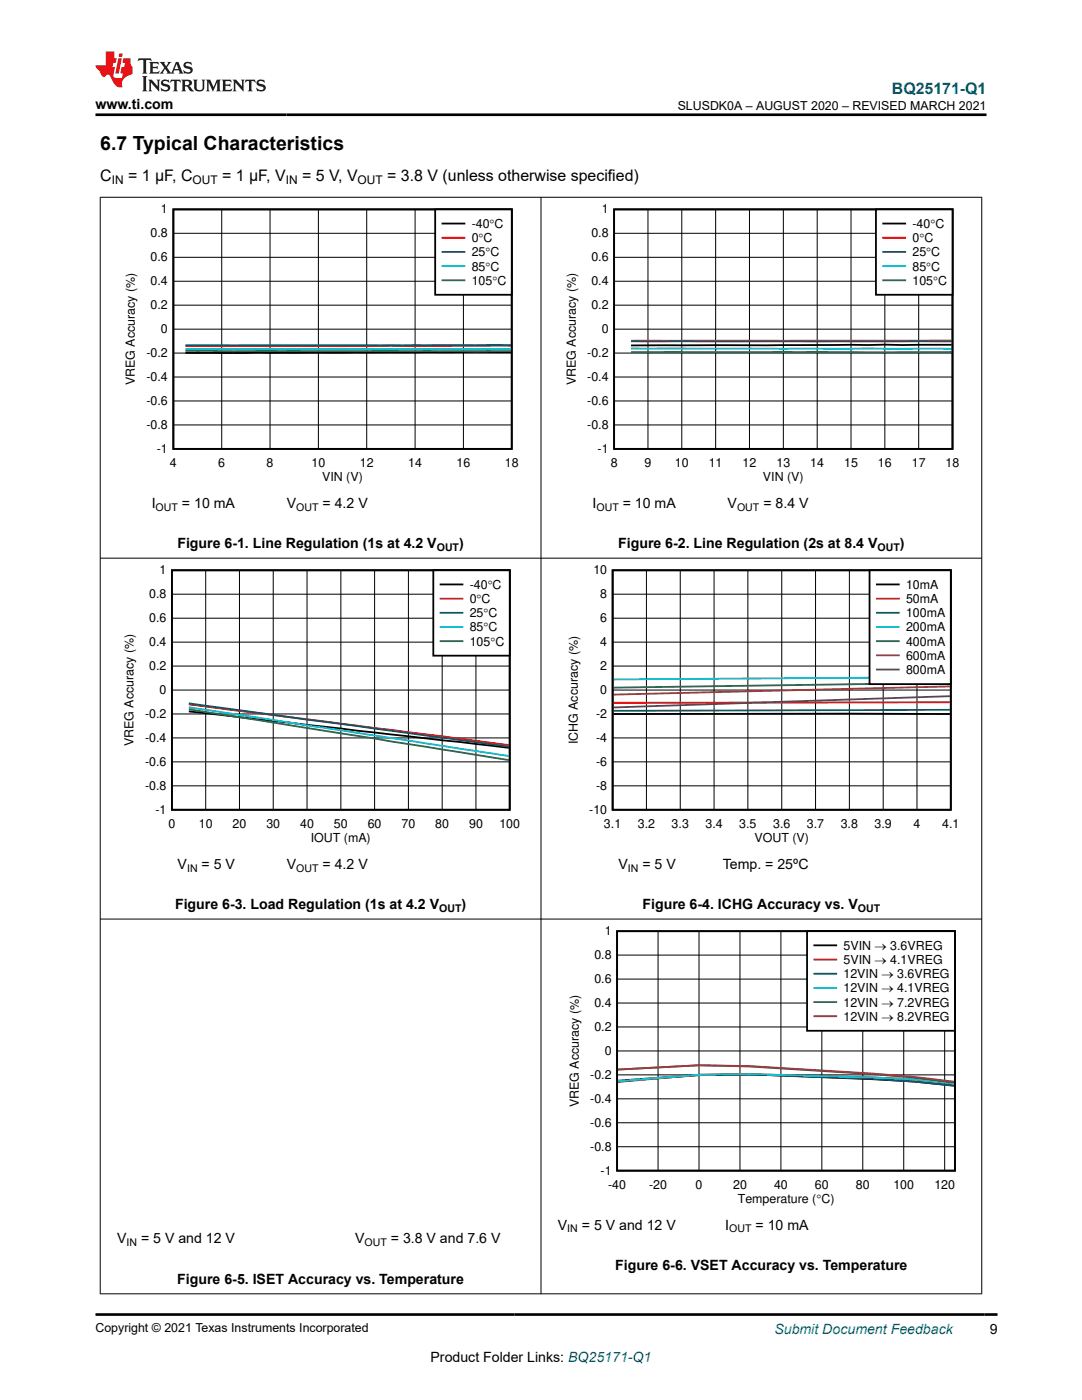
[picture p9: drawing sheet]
<svg xmlns="http://www.w3.org/2000/svg" width="216mm" height="279mm" viewBox="0 0 216 279" stroke-linecap="round" stroke-linejoin="round" font-family="sans-serif">
<path d="M34.6 41.8h67.5v47.8h-67.5zM101.9 70.3l-64.9 .1" fill="none" stroke="#000" stroke-width=".36"/>
<g fill="none" stroke="#000" stroke-width=".2">
<path d="M34.6 56.1h67.5M34.6 51.4h67.5M34.6 46.6h67.5M44.2 41.8v47.8M53.9 41.8v47.8M63.5 41.8v47.8M73.2 41.8v47.8M82.8 41.8v47.8M92.5 41.8v47.8M34.6 75.2h67.5M34.6 70.5h67.5M34.6 65.7h67.5"/>
<path d="M34.6 60.9h67.5M34.6 84.8h67.5M34.6 80h67.5"/>
</g>
<path d="M101.9 69h-64.9" fill="none" stroke="#f00" stroke-width=".36"/>
<path d="M101.9 68.9h-64.9" fill="none" stroke="#105465" stroke-width=".36"/>
<path d="M37 69.6h64.9" fill="none" stroke="#00bacc" stroke-width=".36"/>
<path d="M37 70l64.9 .1" fill="none" stroke="#286b48" stroke-width=".36"/>
<path d="M86.8 41.8h15.3v17h-15.3z" fill-rule="evenodd" fill="#fff"/>
<path d="M86.8 41.8h15.3v17h-15.3zM88.3 44.6h4.4M122.5 41.8h67.6v47.8h-67.6zM189.9 68.8l-64 .1" fill="none" stroke="#000" stroke-width=".36"/>
<path d="M88.3 47.4h4.4M189.9 68h-64" fill="none" stroke="#f00" stroke-width=".36"/>
<path d="M88.3 50.3h4.4M125.9 68.1h64" fill="none" stroke="#105465" stroke-width=".36"/>
<path d="M88.3 53.1h4.4M125.9 69.5l64 .1" fill="none" stroke="#00bacc" stroke-width=".36"/>
<path d="M88.3 55.9h4.4M189.9 70.3h-64" fill="none" stroke="#286b48" stroke-width=".36"/>
<g fill="none" stroke="#000" stroke-width=".2">
<path d="M122.5 56.1h67.6M122.5 51.4h67.6M122.5 46.6h67.6M129.3 41.8v47.8M136 41.8v47.8M142.8 41.8v47.8M149.5 41.8v47.8M156.3 41.8v47.8M163.1 41.8v47.8M169.8 41.8v47.8M176.6 41.8v47.8M183.3 41.8v47.8"/>
<path d="M122.5 75.2h67.6M122.5 70.5h67.6M122.5 65.7h67.6M122.5 60.9h67.6M122.5 84.8h67.6M122.5 80h67.6"/>
</g>
<path d="M174.8 41.8h15.3v17h-15.3z" fill-rule="evenodd" fill="#fff"/>
<path d="M174.8 41.8h15.3v17h-15.3zM176.2 44.6h4.4M34.3 113.8h67.4v47.8h-67.4zM37.7 142l63.8 7.2" fill="none" stroke="#000" stroke-width=".36"/>
<path d="M176.2 47.4h4.4M37.7 140.6l63.8 8.1" fill="none" stroke="#f00" stroke-width=".36"/>
<path d="M176.2 50.3h4.4M37.7 140.4l63.8 8.6" fill="none" stroke="#105465" stroke-width=".36"/>
<path d="M176.2 53.1h4.4M37.7 141.2l63.8 9.7" fill="none" stroke="#00bacc" stroke-width=".36"/>
<path d="M176.2 55.9h4.4M37.7 141.6l63.8 10.1" fill="none" stroke="#286b48" stroke-width=".36"/>
<g fill="none" stroke="#000" stroke-width=".2">
<path d="M34.3 118.6h67.4M41 113.8v47.8M47.8 113.8v47.8M54.5 113.8v47.8M61.3 113.8v47.8M68 113.8v47.8M74.7 113.8v47.8M81.5 113.8v47.8M88.2 113.8v47.8M95 113.8v47.8M34.3 137.7h67.4M34.3 132.9h67.4"/>
<path d="M34.3 128.2h67.4M34.3 123.4h67.4M34.3 156.8h67.4M34.3 152h67.4M34.3 147.3h67.4M34.3 142.5h67.4"/>
</g>
<path d="M86.5 113.8h15.2v17.1h-15.2z" fill-rule="evenodd" fill="#fff"/>
<path d="M86.5 113.8h15.2v17.1h-15.2zM87.9 116.6h4.4M122.2 113.8h67.5v47.8h-67.5zM122.4 142.5h67.1" fill="none" stroke="#000" stroke-width=".36"/>
<path d="M87.9 119.5h4.4M189.5 140.2l-67.1 .1" fill="none" stroke="#f00" stroke-width=".36"/>
<path d="M87.9 122.3h4.4M189.5 141.7l-67.1 .2" fill="none" stroke="#105465" stroke-width=".36"/>
<path d="M87.9 125.1h4.4M189.5 135.2l-67.1 .4" fill="none" stroke="#00bacc" stroke-width=".36"/>
<path d="M87.9 128h4.4M189.5 136.3l-67.1 .9" fill="none" stroke="#286b48" stroke-width=".36"/>
<g fill="none" stroke="#000" stroke-width=".2">
<path d="M122.2 118.6h67.5M129 113.8v47.8M135.7 113.8v47.8M142.5 113.8v47.8M149.2 113.8v47.8M156 113.8v47.8M162.7 113.8v47.8M169.5 113.8v47.8M176.2 113.8v47.8M183 113.8v47.8M122.2 137.7h67.5M122.2 132.9h67.5"/>
<path d="M122.2 128.2h67.5M122.2 123.4h67.5M122.2 156.8h67.5M122.2 152h67.5M122.2 147.3h67.5M122.2 142.5h67.5"/>
</g>
<path d="M189.5 137l-67.1 1.6" fill="none" stroke="#9d3939" stroke-width=".36"/>
<path d="M189.5 138.9l-67.1 2.3" fill="none" stroke="#68275f" stroke-width=".36"/>
<path d="M173.5 113.8h16.2v22.7h-16.2z" fill-rule="evenodd" fill="#fff"/>
<path d="M173.5 113.8h16.2v22.7h-16.2zM175 116.6h4.3M123.1 185.8h67.4v47.8h-67.4zM123.3 215.8l16.2-1.2 10.2-.2 24.5 1 8.2 .5 8 .7" fill="none" stroke="#000" stroke-width=".36"/>
<path d="M175 119.5h4.3M123.3 215.9l16.2-1.4 10.2-.1 24.5 .6 8.2 .4 8 .8" fill="none" stroke="#f00" stroke-width=".36"/>
<path d="M175 122.3h4.3M123.3 215.7l16.2-1.2 10.2-.1 24.5 .9 8.2 .6 8 .8" fill="none" stroke="#105465" stroke-width=".36"/>
<path d="M175 125.1h4.3M123.3 215.8l16.2-1.3 10.2-.1 32.7 1 8 .8" fill="none" stroke="#00bacc" stroke-width=".36"/>
<path d="M175 128h4.3M123.3 213.4l16.2-.8 10.2 .2 24.5 1.6 8.2 .7 8 1" fill="none" stroke="#286b48" stroke-width=".36"/>
<path d="M175 130.8h4.3M123.3 213.5l16.2-.9 10.2 .2 24.5 1.5 8.2 .6 8 1" fill="none" stroke="#9d3939" stroke-width=".36"/>
<path d="M175 133.6h4.3" fill="none" stroke="#68275f" stroke-width=".36"/>
<g fill="none" stroke="#000" stroke-width=".2">
<path d="M123.1 195.4h67.5M123.1 190.6h67.5M131.3 185.8v47.8M139.5 185.8v47.8M147.7 185.8v47.8M155.8 185.8v47.8M164 185.8v47.8M172.2 185.8v47.8M180.3 185.8v47.8M188.5 185.8v47.8M123.1 219.3h67.5M123.1 214.5h67.5"/>
<path d="M123.1 209.7h67.5M123.1 205h67.5M123.1 200.2h67.5M123.1 228.9h67.5M123.1 224.1h67.5"/>
</g>
<path d="M161 185.8h29.5v19.9h-29.5z" fill-rule="evenodd" fill="#fff"/>
<path d="M161 185.8h29.5v19.9h-29.5zM162.5 188.7h4.4" fill="none" stroke="#000" stroke-width=".36"/>
<path d="M162.5 191.5h4.4" fill="none" stroke="#f00" stroke-width=".36"/>
<path d="M162.5 194.3h4.4" fill="none" stroke="#105465" stroke-width=".36"/>
<path d="M162.5 197.2h4.4" fill="none" stroke="#00bacc" stroke-width=".36"/>
<path d="M162.5 200h4.4" fill="none" stroke="#286b48" stroke-width=".36"/>
<path d="M162.5 202.8h4.4" fill="none" stroke="#9d3939" stroke-width=".36"/>
<path d="M19.9 39.4h176.1M20 39.3v219M107.9 39.3v219M195.9 39.3v219M19.9 111.4h176.1M19.9 183.4h176.1M19.9 258.2h176.1" fill="none" stroke="#000" stroke-width=".2"/>
<path d="M27.7 11.6l-.2 .6 .5-.2h.6v.1v2.2l-.2 .4h1l-.2-.4v-2.2v-.1h.5l.5 .2-.1-.6zM29.8 12.4l.2 .3v1.6l-.2 .4h1.9l.1-.6a1.08 1.08 0 0 1-1.3 .2v-.7h.6l.4 .2v-.7l-.4 .2h-.6v-.5l.2-.2a1 1 0 0 1 1 .3l-.1-.5zM31.8 12.4l1 1.1-1 1.2h.9l-.2-.2 .4-.8 .5 .8-.2 .2h1.6l-.2-.2 .1-.5h1l.1 .5-.1 .2h.9l-.2-.4-.8-1.9h-.5l-1 2.1-.8-1.1 .9-1h-.8l.2 .2-.5 .6-.3-.6 .1-.2zM35.2 12.8l.4 1h-.8zM36.8 12.5a.65 .65 0 0 0-.2 .7 .65 .65 0 0 0 .6 .5l.7 .1 .1 .3a.79 .79 0 0 1-.7 .4 .79 .79 0 0 1-.7-.5l.1 .7 .2-.1a.93 .93 0 0 0 1.1 0 .93 .93 0 0 0 .4-.9 1.46 1.46 0 0 0-1.2-.6l-.1-.3a1.09 1.09 0 0 1 1.2 .2l-.2-.6-.1 .1-.6-.2zM28.4 15.2l.2 .4v2.2l-.2 .4h1l-.2-.4v-2.2l.2-.4zM29.6 15.9l.2 .4v1.5l-.2 .4h.8l-.3-.4v-1.3l1.7 1.8v-2l.2-.4h-.8l.2 .2 .1 1.1-1.2-1.3zM32.3 16a.65 .65 0 0 0-.2 .8 .65 .65 0 0 0 .7 .4l.6 .2 .1 .2a.79 .79 0 0 1-.7 .4 .79 .79 0 0 1-.7-.5l.1 .7 .2-.1a.93 .93 0 0 0 1.1 .1 .93 .93 0 0 0 .4-1 1.46 1.46 0 0 0-1.2-.5l-.1-.4a1.09 1.09 0 0 1 1.2 .2l-.2-.6-.1 .1-.6-.1zM34.1 15.9l-.1 .6a.63 .63 0 0 1 .7-.3l.1 1.6-.3 .4h1l-.2-.4v-1.6a.66 .66 0 0 1 .8 .3l-.1-.6zM36.2 15.9l.2 .4v1.5l-.2 .4h.9l-.2-.2v-.7h.5l.1 .2a.79 .79 0 0 0 1.2 .6l-1-.9a.61 .61 0 0 0 .6-.6 .61 .61 0 0 0-.5-.7zM36.9 16.2h.2a.47 .47 0 0 1 .5 .1 .47 .47 0 0 1 .1 .5l-.2 .1-.6 .1zM38.5 15.9l.2 .2a2.27 2.27 0 0 0 .4 2 1.04 1.04 0 0 0 1.7-.7v-1.3l.2-.2h-.8l.2 .4v1.1a.6 .6 0 0 1-.6 .6 .6 .6 0 0 1-.6-.6v-1.1l.3-.4zM41.1 15.9l.2 .4v1.5l-.2 .4h.7l-.2-.4v-1.4l.9 1.9 .8-1.9v1.4l-.2 .4h1l-.3-.4v-1.5l.3-.4h-.8l-.7 1.5-.7-1.5zM44.3 15.9l.2 .4v1.5l-.2 .4h1.9l.1-.6a1.09 1.09 0 0 1-1.3 .2v-.7h.6l.4 .2v-.6l-.4 .2h-.6v-.6l.2-.1a1.01 1.01 0 0 1 1 .3l-.1-.6zM46.4 15.9l.3 .4v1.5l-.3 .4h.8l-.2-.4v-1.3l1.6 1.8v-2l.2-.4h-.7l.2 .2v1.1l-1.2-1.3zM49 15.9l-.1 .6a.63 .63 0 0 1 .8-.3v1.6l-.3 .4h1l-.2-.4v-1.6a.66 .66 0 0 1 .8 .3l-.1-.6zM51.4 16a.65 .65 0 0 0-.2 .8 .65 .65 0 0 0 .6 .4l.6 .2 .2 .2a.79 .79 0 0 1-.8 .4 .79 .79 0 0 1-.6-.5l.1 .7 .2-.1a.93 .93 0 0 0 1 .1 .93 .93 0 0 0 .5-1 1.46 1.46 0 0 0-1.3-.5l-.1-.4a1.09 1.09 0 0 1 1.3 .2l-.2-.6-.2 .1-.5-.1z" fill="#231f20"/>
<path d="M21.1 10.3v2.7h-2v.4l.9 1a.95 .95 0 0 0 .9 .9 .59 .59 0 0 1 .6-.4 .59 .59 0 0 1 .5 .3l.4 .8a1.59 1.59 0 0 0 2.1 1.4 1.61 1.61 0 0 1 1-2.3l1-.3-.1-1.5a1.59 1.59 0 0 1-.4-1.7h-1.4l-.2 .9h.5l-.1 .9h-.5l-.2 .9v.3l.4 .1-.2 .9h-.6a.73 .73 0 0 1-1.1-.7l.3-1.5h-.5l.2-.9h.5l.2-.9h-.5v-1.3zM23.6 11.6l-.6 3.1h.7l.6-3.1zM23.8 10.7l-.1 .6h.7l.1-.6z" fill="#ed1c24"/>
<path d="M19 22.9h177.8M19 262.3h180" fill="none" stroke="#000" stroke-width=".53"/>
<text font-size="3.9" x="20" y="29.9">6.7 Typical Characteristics</text>
<text font-size="3.2" fill="#00f" x="178" y="18.7">BQ25171-Q1</text>
<g font-size="3.2">
<text x="20" y="36.1">C</text>
<text x="25.6" y="36.1">= 1 µF, C</text>
<text x="44.3" y="36.1">= 1 µF, V</text>
<text x="60.3" y="36.1">= 5 V, V</text>
<text x="77.3" y="36.1">= 3.8 V (unless otherwise specified)</text>
</g>
<g font-size="2.8">
<text x="19" y="21.8">www.ti.com</text>
<text x="30.3" y="101.4">I</text>
<text x="36.3" y="101.4">= 10 mA</text>
<text x="57.2" y="101.4">V</text>
<text x="64.4" y="101.4">= 4.2 V</text>
<text x="118.2" y="101.4">I</text>
<text x="124.3" y="101.4">= 10 mA</text>
<text x="145.2" y="101.4">V</text>
<text x="152.3" y="101.4">= 8.4 V</text>
<text x="35.4" y="109.4">Figure 6-1. Line Regulation (1s at 4.2 V</text>
<text x="91.6" y="109.4">)</text>
<text x="123.3" y="109.4">Figure 6-2. Line Regulation (2s at 8.4 V</text>
<text x="179.6" y="109.4">)</text>
<text x="35.4" y="173.4">V</text>
<text x="40.2" y="173.4">= 5 V</text>
<text x="57.2" y="173.4">V</text>
<text x="64.4" y="173.4">= 4.2 V</text>
<text x="123.4" y="173.4">V</text>
<text x="128.2" y="173.4">= 5 V</text>
<text x="144.2" y="173.4">Temp. = 25ºC</text>
<text x="34.9" y="181.4">Figure 6-3. Load Regulation (1s at 4.2 V</text>
<text x="92.1" y="181.4">)</text>
<text x="128.2" y="181.4">Figure 6-4. ICHG Accuracy vs. V</text>
<text x="111.3" y="245.4">V</text>
<text x="116.1" y="245.4">= 5 V and 12 V</text>
<text x="144.7" y="245.4">I</text>
<text x="150.7" y="245.4">= 10 mA</text>
<text x="23.4" y="248.2">V</text>
<text x="28.2" y="248.2">= 5 V and 12 V</text>
<text x="70.9" y="248.2">V</text>
<text x="78" y="248.2">= 3.8 V and 7.6 V</text>
<text x="35.4" y="256.2">Figure 6-5. ISET Accuracy vs. Temperature</text>
<text x="122.8" y="253.4">Figure 6-6. VSET Accuracy vs. Temperature</text>
<text x="197.5" y="266.1">9</text>
<text x="85.9" y="271.7">Product Folder Links: BQ25171-Q1</text>
</g>
<text font-size="2.8" fill="#00f" x="154.5" y="266.2">Submit Document Feedback</text>
<g font-size="2.5">
<text x="135.2" y="21.9">SLUSDK0A – AUGUST 2020 – REVISED MARCH 2021</text>
<text x="30" y="47.4">0.8</text>
<text x="32.1" y="42.6">1</text>
<text x="94.1" y="45.5">-40qC</text>
<text x="118" y="47.4">0.8</text>
<text x="120.1" y="42.6">1</text>
<text x="182.1" y="45.5">-40qC</text>
<text x="30" y="52.2">0.6</text>
<text x="94.1" y="48.3">0qC</text>
<text x="94.1" y="51.2">25qC</text>
<text x="94.1" y="54">85qC</text>
<text x="118" y="52.2">0.6</text>
<text x="182.1" y="48.3">0</text>
<text x="182.1" y="51.2">25qC</text>
<text x="182.1" y="54">85qC</text>
<text x="183.4" y="48.3">qC</text>
<text x="30" y="56.9">0.4</text>
<text x="94.1" y="56.8">105qC</text>
<text x="118" y="56.9">0.4</text>
<text x="182.1" y="56.8">105qC</text>
<text x="30" y="61.7">0.2</text>
<text x="118" y="61.7">0.2</text>
<text x="29.2" y="71.3">-0.2</text>
<text x="32.1" y="66.5">0</text>
<text x="117.2" y="71.3">-0.2</text>
<text x="120.1" y="66.5">0</text>
<text x="26.9" y="76.9" transform="rotate(-90 26.9 76.9)">VREG Accuracy (%)</text>
<text x="29.2" y="76.1">-0.4</text>
<text x="114.9" y="76.9" transform="rotate(-90 114.9 76.9)">VREG Accuracy (%)</text>
<text x="117.2" y="76.1">-0.4</text>
<text x="29.2" y="80.8">-0.6</text>
<text x="117.2" y="80.8">-0.6</text>
<text x="29.2" y="85.6">-0.8</text>
<text x="117.2" y="85.6">-0.8</text>
<text x="31.3" y="90.4">-1</text>
<text x="33.9" y="93.2">4</text>
<text x="43.6" y="93.2">6</text>
<text x="53.2" y="93.2">8</text>
<text x="62.2" y="93.2">10</text>
<text x="71.8" y="93.2">12</text>
<text x="81.5" y="93.2">14</text>
<text x="91.1" y="93.2">16</text>
<text x="100.7" y="93.2">18</text>
<text x="119.2" y="90.4">-1</text>
<text x="121.9" y="93.2">8</text>
<text x="128.6" y="93.2">9</text>
<text x="134.7" y="93.2">10</text>
<text x="141.4" y="93.2">11</text>
<text x="148.2" y="93.2">12</text>
<text x="154.9" y="93.2">13</text>
<text x="161.7" y="93.2">14</text>
<text x="168.4" y="93.2">15</text>
<text x="175.2" y="93.2">16</text>
<text x="181.9" y="93.2">17</text>
<text x="188.7" y="93.2">18</text>
<text x="64.3" y="96.1">VIN (V)</text>
<text x="152.2" y="96.1">VIN (V)</text>
<text x="29.8" y="119.4">0.8</text>
<text x="31.8" y="114.6">1</text>
<text x="93.7" y="117.5">-40qC</text>
<text x="118.4" y="114.6">10</text>
<text x="119.8" y="119.4">8</text>
<text x="180.8" y="117.5">10mA</text>
<text x="29.8" y="124.2">0.6</text>
<text x="93.7" y="120.4">0</text>
<text x="93.7" y="123.2">25qC</text>
<text x="95.1" y="120.4">qC</text>
<text x="119.8" y="124.2">6</text>
<text x="180.8" y="120.3">50mA</text>
<text x="180.8" y="123.2">100mA</text>
<text x="29.8" y="129">0.4</text>
<text x="93.7" y="126">85qC</text>
<text x="93.7" y="128.8">105qC</text>
<text x="119.8" y="129">4</text>
<text x="180.8" y="126">200mA</text>
<text x="180.8" y="128.8">400mA</text>
<text x="180.8" y="131.7">600mA</text>
<text x="29.8" y="133.7">0.2</text>
<text x="119.8" y="133.7">2</text>
<text x="180.8" y="134.5">800mA</text>
<text x="28.9" y="143.3">-0.2</text>
<text x="31.8" y="138.5">0</text>
<text x="118.9" y="143.3">-2</text>
<text x="119.8" y="138.5">0</text>
<text x="26.7" y="148.9" transform="rotate(-90 26.7 148.9)">VREG Accuracy (%)</text>
<text x="28.9" y="148.1">-0.4</text>
<text x="115.3" y="148.5" transform="rotate(-90 115.3 148.5)">ICHG Accuracy (%)</text>
<text x="118.9" y="148.1">-4</text>
<text x="28.9" y="152.9">-0.6</text>
<text x="118.9" y="152.9">-6</text>
<text x="28.9" y="157.6">-0.8</text>
<text x="118.9" y="157.6">-8</text>
<text x="31" y="162.4">-1</text>
<text x="33.6" y="165.3">0</text>
<text x="39.7" y="165.3">10</text>
<text x="46.4" y="165.3">20</text>
<text x="53.2" y="165.3">30</text>
<text x="59.9" y="165.3">40</text>
<text x="66.6" y="165.3">50</text>
<text x="73.4" y="165.3">60</text>
<text x="80.1" y="165.3">70</text>
<text x="86.9" y="165.3">80</text>
<text x="93.6" y="165.3">90</text>
<text x="99.6" y="165.3">100</text>
<text x="117.6" y="162.4">-10</text>
<text x="120.5" y="165.3">3.1</text>
<text x="127.3" y="165.3">3.2</text>
<text x="134" y="165.3">3.3</text>
<text x="140.8" y="165.3">3.4</text>
<text x="147.5" y="165.3">3.5</text>
<text x="154.3" y="165.3">3.6</text>
<text x="161" y="165.3">3.7</text>
<text x="167.8" y="165.3">3.8</text>
<text x="174.5" y="165.3">3.9</text>
<text x="182.3" y="165.3">4</text>
<text x="188" y="165.3">4.1</text>
<text x="62" y="168.1">IOUT (mA)</text>
<text x="150.5" y="168.1">VOUT (V)</text>
<text x="118.6" y="191.4">0.8</text>
<text x="120.7" y="186.6">1</text>
<text x="168.3" y="189.5">5VIN o 3.6VREG</text>
<text x="118.6" y="196.2">0.6</text>
<text x="168.3" y="192.4">5VIN o 4.1VREG</text>
<text x="168.3" y="195.2">12VIN o 3.6VREG</text>
<text x="118.6" y="201">0.4</text>
<text x="168.3" y="198">12VIN o 4.1VREG</text>
<text x="168.3" y="200.9">12VIN o 7.2VREG</text>
<text x="168.3" y="203.7">12VIN o 8.2VREG</text>
<text x="118.6" y="205.8">0.2</text>
<text x="117.8" y="215.3">-0.2</text>
<text x="120.7" y="210.6">0</text>
<text x="115.5" y="221" transform="rotate(-90 115.5 221)">VREG Accuracy (%)</text>
<text x="117.8" y="220.1">-0.4</text>
<text x="117.8" y="224.9">-0.6</text>
<text x="117.8" y="229.7">-0.8</text>
<text x="119.8" y="234.4">-1</text>
<text x="121.3" y="237.3">-40</text>
<text x="129.5" y="237.3">-20</text>
<text x="138.8" y="237.3">0</text>
<text x="146.3" y="237.3">20</text>
<text x="154.5" y="237.3">40</text>
<text x="162.6" y="237.3">60</text>
<text x="170.8" y="237.3">80</text>
<text x="178.3" y="237.3">100</text>
<text x="186.4" y="237.3">120</text>
<text x="147.2" y="240.1">Temperature (qC)</text>
<text x="19" y="265.9">Copyright © 2021 Texas Instruments Incorporated</text>
</g>
<g font-size="2.4">
<text x="22.3" y="36.7">IN</text>
<text x="38.4" y="36.7">OUT</text>
<text x="57" y="36.7">IN</text>
<text x="71.4" y="36.7">OUT</text>
</g>
<g font-size="2.1">
<text x="31.1" y="101.9">OUT</text>
<text x="59.1" y="101.9">OUT</text>
<text x="119" y="101.9">OUT</text>
<text x="147.1" y="101.9">OUT</text>
<text x="87.1" y="110">OUT</text>
<text x="175.1" y="110">OUT</text>
<text x="37.3" y="173.9">IN</text>
<text x="59.1" y="173.9">OUT</text>
<text x="125.3" y="173.9">IN</text>
<text x="87.6" y="182">OUT</text>
<text x="171.2" y="182">OUT</text>
<text x="113.2" y="246">IN</text>
<text x="145.5" y="246">OUT</text>
<text x="25.2" y="248.7">IN</text>
<text x="72.7" y="248.7">OUT</text>
</g>
</svg>
